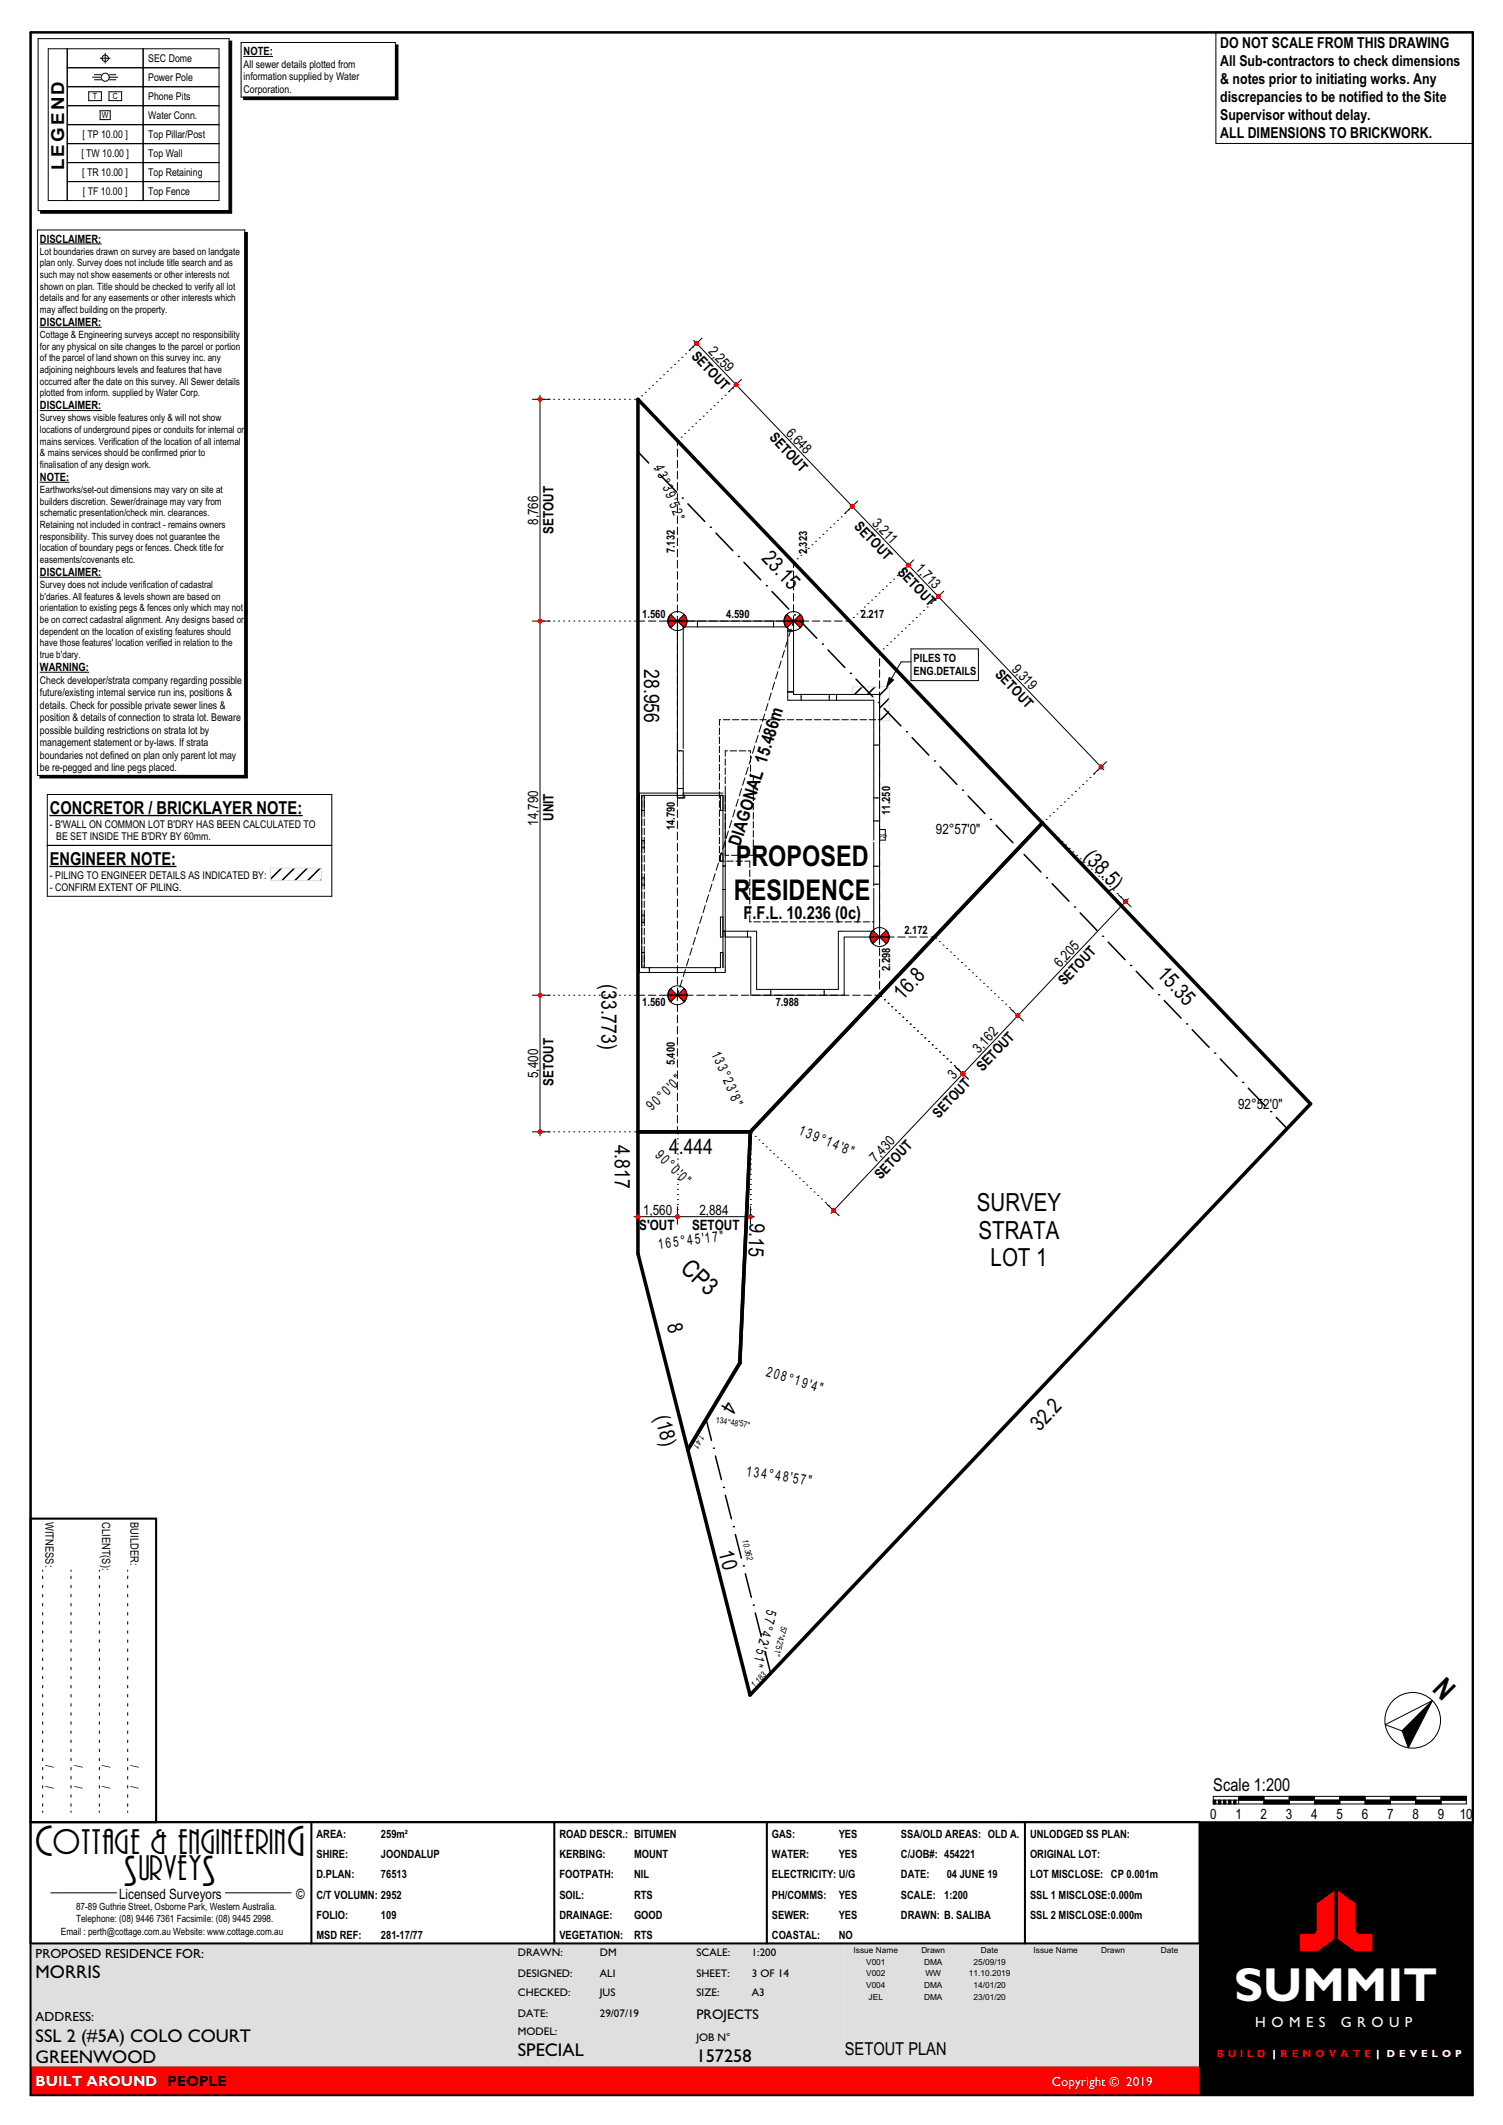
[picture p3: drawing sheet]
<svg xmlns="http://www.w3.org/2000/svg" width="297mm" height="420mm" viewBox="0 0 297 420" stroke-linecap="round" stroke-linejoin="round" font-family="sans-serif">
<path d="M167 384.1h70.1v18.6h-70.1z" fill-rule="evenodd" fill="#dfdfdf"/>
<!-- layer: O__TITLE -->
<path d="M6 408.4h231v5.7h-231z" fill-rule="evenodd" fill="#f00"/>
<path d="M6 384.1h160.9v18.6h70.1v5.7h-231z" fill-rule="evenodd" fill="#dfdfdf"/>
<path d="M237 360.1h54v54h-54z" fill-rule="evenodd" fill="#000"/>
<g fill="#f00">
<path d="M260.2 376.2l3.5-2.5v9.5l-3.4 2.5h-3.4v-3.5h2.6l.6-.3 .1-.4z" fill-rule="evenodd"/>
<path d="M264.4 373.7l3.5 2.5v5.3l.1 .4 .6 .3h2.6v3.5h-3.4l-3.4-2.5z" fill-rule="evenodd"/>
</g>
<g fill="none" stroke="#000" stroke-width=".2">
<path d="M240.3 6.4h50.7v22h-50.7zM6 300.1h24.8v60h-24.8zM8.4 310.3v.3M8.4 311.5v.5M8.4 313.3v.5M8.4 315.1v.5M8.4 316.9v.5M8.4 318.7v.5M14 310.3v.3M14 311.5v.5M14 313.3v.5M14 315.1v.5"/>
<path d="M14 316.9v.5M14 318.7v.5M19.6 310.3v.3M19.6 311.5v.5M19.6 313.3v.5M19.6 315.1v.5M19.6 316.9v.5M19.6 318.7v.5M25.2 310.3v.3M25.2 311.5v.5M25.2 313.3v.5M25.2 315.1v.5"/>
<path d="M25.2 316.9v.5M25.2 318.7v.5M8.4 320.5v.5M8.4 322.3v.5M8.4 324.1v.5M8.4 325.9v.5M8.4 327.7v.5M8.4 329.5v.5M8.4 331.3v.5M8.4 333.1v.5M8.4 334.9v.5M8.4 336.7v.5"/>
<path d="M8.4 338.5v.5M14 320.5v.5M14 322.3v.5M14 324.1v.5M14 325.9v.5M14 327.7v.5M14 329.5v.5M14 331.3v.5M14 333.1v.5M14 334.9v.5M14 336.7v.5M14 338.5v.5"/>
<path d="M19.6 320.5v.5M19.6 322.3v.5M19.6 324.1v.5M19.6 325.9v.5M19.6 327.7v.5M19.6 329.5v.5M19.6 331.3v.5M19.6 333.1v.5M19.6 334.9v.5M19.6 336.7v.5M19.6 338.5v.5M25.2 320.5v.5"/>
<path d="M25.2 322.3v.5M25.2 324.1v.5M25.2 325.9v.5M25.2 327.7v.5M25.2 329.5v.5M25.2 331.3v.5M25.2 333.1v.5M25.2 334.9v.5M25.2 336.7v.5M25.2 338.5v.5M8.4 340.3v.5M8.4 342.1v.5"/>
<path d="M8.4 343.9v.5M8.4 345.7v.5M8.4 347.5v.5M8.4 349.3v.5M8.4 351.1v.5M8.4 352.9v.5M8.4 354.7v.5M8.4 356.5v.5M8.4 358v.2M14 340.3v.5M14 342.1v.5M14 343.9v.5"/>
<path d="M14 345.7v.5M14 347.5v.5M14 349.3v.5M14 351.1v.5M14 352.9v.5M14 354.7v.5M14 356.5v.5M14 358v.2M19.6 340.3v.5M19.6 342.1v.5M19.6 343.9v.5M19.6 345.7v.5"/>
<path d="M19.6 347.5v.5M19.6 349.3v.5M19.6 351.1v.5M19.6 352.9v.5M19.6 354.7v.5M19.6 356.5v.5M19.6 358v.2M25.2 340.3v.5M25.2 342.1v.5M25.2 343.9v.5M25.2 345.7v.5M25.2 347.5v.5"/>
<path d="M25.2 349.3v.5M25.2 351.1v.5M25.2 352.9v.5M25.2 354.7v.5M25.2 356.5v.5M25.2 358v.2M10 374.1h13M44.5 374.1h13"/>
</g>
<path d="M6 6.4h285v407.7h-285zM6 360.1h231v24h-231M61.5 360.1v24M109.5 360.1v24M151.5 360.1v24M202.5 360.1v24" fill="none" stroke="#000" stroke-width=".4"/>
<!-- layer: 3 WALL 01_external -->
<g fill="none" stroke="#000" stroke-width=".2">
<path d="M137.8 122.8v1.1M152.9 122.8v1.1M155.7 124.7h1.1M155.7 136.8h1.1M158.3 137.3v1.1M163.9 137.3v1.1M165.3 137.3v1.1M127.3 157.2v4.2M133.9 156.8h-7.5v35.4h16.9v-31.3M133.9 155.9h1.1M133.9 148.4h1.1v9.3M135 148v-24.1h20.7v14.5h17v27.7"/>
<path d="M135 156.8h7.9M135.3 157.2v.5h-1.4v-34.9h22.9v14.5h17v47.9h-7v11.5h-18.4v-11.5h-5.1M142.4 157.2v3h.5M143.3 156.8v3.7M172.7 157.7h1.1M172.7 147.3h1.1M126.8 160.2h.5M126.8 173.5h.5M126.8 175h.5M126.8 166.1h.5M126.8 167.6h.5M127.3 161.9v1.3"/>
<path d="M127.3 163.7v1.3M127.3 165.5v3.1M127.3 169.1v1.3M127.3 170.9v1.3M127.3 172.7v3.1M127.3 176.3v1.3M127.3 178.1v1.3M127.3 179.9v3.1M142.9 168.8h-.5v1.4h.5M142.9 171.2h.4M142.9 175.8h.4M172.7 175.6v8.5h-7v11.5h-16.2v-11.5h-6.6"/>
<path d="M172.7 171.2h1.1M172.7 174.8h1.1M172.7 162.3h1.1M172.7 166.5v8.6M173.8 164h1.1v2.1h-1.1M126.8 188.3h.5M126.8 180.9h.5M126.8 182.3h.5M127.3 183.5v1.3M127.3 185.3v1.3M127.3 187.1v4.2M128.3 191.3h.1"/>
<path d="M128.3 191.3v.9M141.4 191.3h.1M141.4 191.3v.9M142.9 188.3h-.5v3h-15.6v-34.1h16.1v34.1M142.9 181.3h-.5v3.9h.5M147.7 184.1v1.1M152.3 195.6v1.1M162.9 195.6v1.1"/>
</g>
<!-- layer: 1 SITE 04_setout -->
<path d="M170.4 135.8l-1.5 1.5M172.9 135.8l-1.5 1.5M175.5 135.8l-1.7 1.6M175.7 138l-1.9 1.9M175.7 140.6l-1.9 1.9M55.6 171.6l-2.2 2.2M58.2 171.6l-2.5 2.5M60.7 171.6l-2.5 2.5M63.3 171.6l-2.5 2.5M63.5 173.9l-.2 .2" fill="none" stroke="#000" stroke-width=".3"/>
<path d="M168.4 135.8h7.3v6.7h-1.9v-5.2h-5.4zM53.4 171.6h10.1v2.5h-10.1z" fill="none" stroke="#dfdfdf" stroke-width=".2"/>
<!-- layer: O__SITE_TITLE -->
<g fill="#000">
<path d="M48.1 19.2h30v-10.3h.5v10.8h-30.5z" fill-rule="evenodd"/>
<path d="M8 41.6h37.3v-33.5h.5v34h-37.8z" fill-rule="evenodd"/>
<path d="M48.4 46h.5v107.8h-41v-.5h40.5z" fill-rule="evenodd"/>
<path d="M239.8 355.8h.5v.7h-.5z" fill-rule="evenodd"/>
<path d="M240.8 355.8h.5v.7h-.5z" fill-rule="evenodd"/>
<path d="M241.8 355.8h.5v.7h-.5z" fill-rule="evenodd"/>
<path d="M242.8 355.8h.5v.7h-.5z" fill-rule="evenodd"/>
<path d="M243.8 355.8h.5v.7h-.5z" fill-rule="evenodd"/>
<path d="M244.8 355h5v.8h-5z" fill-rule="evenodd"/>
<path d="M249.8 355.8h5v.7h-5z" fill-rule="evenodd"/>
<path d="M254.8 355h5v.8h-5z" fill-rule="evenodd"/>
<path d="M259.8 355.8h5v.7h-5z" fill-rule="evenodd"/>
<path d="M264.8 355h5v.8h-5z" fill-rule="evenodd"/>
<path d="M269.8 355.8h5v.7h-5z" fill-rule="evenodd"/>
<path d="M274.8 355h5v.8h-5z" fill-rule="evenodd"/>
<path d="M279.8 355.8h5v.7h-5z" fill-rule="evenodd"/>
<path d="M284.8 355h5v.8h-5z" fill-rule="evenodd"/>
</g>
<g fill="none" stroke="#000" stroke-width=".2">
<path d="M7.5 7.6h37.8v34h-37.8zM45.3 8.1h.5v34h-37.8v-.5M47.6 8.4h30.5v10.8h-30.5zM48.1 11.2h5.8M78.1 8.9h.5v10.8h-30.5v-.5M7.4 45.5h41v107.8h-41zM7.9 48.2h12.1M48.4 46h.5v107.8h-41v-.5M7.9 64.7h12.1M7.9 81.2h12.1M7.9 95.3h5.8M7.9 114.1h12.1"/>
<path d="M7.9 132.9h9.7M239.8 355h50v1.5h-50zM239.8 355.8h50M240.3 355.8v.7M240.8 355.8v.7M241.3 355.8v.7M241.8 355.8v.7M242.3 355.8v.7M242.8 355.8v.7M243.3 355.8v.7M243.8 355.8v.7M244.3 355.8v.7"/>
<path d="M244.8 355v1.5M249.8 355v1.5M254.8 355v1.5M259.8 355v1.5M264.8 355v1.5M269.8 355v1.5M274.8 355v1.5M279.8 355v1.5M284.8 355v1.5"/>
</g>
<!-- layer: 1 SITE 04_setout -->
<path d="M132.5 195.4l1.4 1.3h-1.9l.1-.7z" fill-rule="evenodd" fill="#f00"/>
<path d="M132.5 195.4l1.4 1.3h-1.9l.1-.7z" fill="none" stroke="#000" stroke-width=".2"/>
<path d="M132 196.7h1.9l-1.4 1.3-.4-.6z" fill-rule="evenodd" fill="#f00"/>
<path d="M132 196.7h1.9l-1.4 1.3-.4-.6z" fill="none" stroke="#000" stroke-width=".2"/>
<path d="M135.2 195.4l.4 .6 .1 .7h-1.8z" fill-rule="evenodd" fill="#f00"/>
<path d="M135.2 195.4l.4 .6 .1 .7h-1.8z" fill="none" stroke="#000" stroke-width=".2"/>
<path d="M133.9 196.7h1.8v.4l-.5 .9z" fill-rule="evenodd" fill="#f00"/>
<path d="M133.9 196.7h1.8v.4l-.5 .9z" fill="none" stroke="#000" stroke-width=".2"/>
<path d="M172.5 183.9l1.3 1.3h-1.9l.2-.7z" fill-rule="evenodd" fill="#f00"/>
<path d="M172.5 183.9l1.3 1.3h-1.9l.2-.7z" fill="none" stroke="#000" stroke-width=".2"/>
<path d="M171.9 185.2h1.9l-1.3 1.3-.4-.6z" fill-rule="evenodd" fill="#f00"/>
<path d="M171.9 185.2h1.9l-1.3 1.3-.4-.6z" fill="none" stroke="#000" stroke-width=".2"/>
<path d="M175.1 183.9l.5 .6 .1 .7h-1.9z" fill-rule="evenodd" fill="#f00"/>
<path d="M175.1 183.9l.5 .6 .1 .7h-1.9z" fill="none" stroke="#000" stroke-width=".2"/>
<path d="M173.8 185.2h1.9l-.1 .4-.5 .9z" fill-rule="evenodd" fill="#f00"/>
<path d="M173.8 185.2h1.9l-.1 .4-.5 .9z" fill="none" stroke="#000" stroke-width=".2"/>
<path d="M132.5 121.4l1.4 1.4h-1.9l.1-.7z" fill-rule="evenodd" fill="#f00"/>
<path d="M132.5 121.4l1.4 1.4h-1.9l.1-.7z" fill="none" stroke="#000" stroke-width=".2"/>
<path d="M132 122.8h1.9l-1.4 1.3-.4-.7z" fill-rule="evenodd" fill="#f00"/>
<path d="M132 122.8h1.9l-1.4 1.3-.4-.7z" fill="none" stroke="#000" stroke-width=".2"/>
<path d="M133.9 122.8l1.3-1.4 .5 .9v.5z" fill-rule="evenodd" fill="#f00"/>
<path d="M133.9 122.8l1.3-1.4 .5 .9v.5z" fill="none" stroke="#000" stroke-width=".2"/>
<path d="M133.9 122.8h1.8v.4l-.5 .9z" fill-rule="evenodd" fill="#f00"/>
<path d="M133.9 122.8h1.8v.4l-.5 .9z" fill="none" stroke="#000" stroke-width=".2"/>
<path d="M155.5 121.4l1.3 1.4h-1.9l.2-.7z" fill-rule="evenodd" fill="#f00"/>
<path d="M155.5 121.4l1.3 1.4h-1.9l.2-.7z" fill="none" stroke="#000" stroke-width=".2"/>
<path d="M154.9 122.8h1.9l-1.3 1.3-.4-.7z" fill-rule="evenodd" fill="#f00"/>
<path d="M154.9 122.8h1.9l-1.3 1.3-.4-.7z" fill="none" stroke="#000" stroke-width=".2"/>
<path d="M156.8 122.8l1.3-1.4 .5 .9 .1 .5z" fill-rule="evenodd" fill="#f00"/>
<path d="M156.8 122.8l1.3-1.4 .5 .9 .1 .5z" fill="none" stroke="#000" stroke-width=".2"/>
<path d="M156.8 122.8h1.9l-.1 .4-.5 .9z" fill-rule="evenodd" fill="#f00"/>
<g fill="none" stroke="#000" stroke-width=".2">
<path d="M106.7 78.9h.1M107.4 78.9h.1M108.4 78.9h.1M109.4 78.9h.1M110.4 78.9h.1M111.4 78.9h.1M112.4 78.9h.1M113.4 78.9h.1M114.4 78.9h.1M115.4 78.9h.1M116.4 78.9h.1M117.4 78.9h.1"/>
<path d="M118.4 78.9h.1M119.4 78.9h.1M120.4 78.9h.1M121.4 78.9h.1M122.4 78.9h.1M123.4 78.9h.1M124.4 78.9h.1M125.4 78.9h.1M126.1 78.9h.1M126.8 78.2h.1M127.5 77.5h.1M128.2 76.8h.1"/>
<path d="M129 76.2h.1M129.7 75.5h.1M130.4 74.8h.1M131.1 74.1h.1M131.8 73.4h.1M132.6 72.7h.1M133.3 72h.1M134 71.3h.1M134.7 70.6h.1M135.5 69.9h.1M136.2 69.2h.1M136.9 68.6h.1"/>
<path d="M137.1 67.3l.3 .3M137.6 67.9h.1M137.9 68.2l7.3 7.5M141.8 79.5h.1M142.6 78.8h.1M143.3 78.1h.1M144 77.4h.1M144.7 76.7h.1M145.5 76h-.1M133.9 87.1h.1M133.9 87.1v1M133.9 88.8v1.5"/>
<path d="M133.9 91v1.5M133.9 93.2v1.5M133.9 95.4v1.5M133.9 97.6v1.5M133.9 99.8v1.5M134.6 86.4h.1M135.3 85.7h.1M136 85h.1M136.8 84.3h.1M137.5 83.6h.1M138.2 82.9h.1M138.9 82.3h.1"/>
<path d="M139.7 81.6h.1M140.4 80.9h.1M141.1 80.2h.1M133.9 102v1.5M133.9 104.2v1.5M133.9 106.4v1.5M133.9 108.6v1.5M133.9 110.8v1.5M133.9 113v1.5M133.9 115.2v1.5M133.9 117.4v1.5M133.9 119.6v1.5"/>
<path d="M156.8 111.1h.1M156.8 111.1v1.1M156.8 112.9v1.5M156.8 115.1v1.5M156.8 117.3v1.5M156.8 119.5v1.5M157.5 110.4h.1M158.3 109.8h.1M159 109.1h.1M159.7 108.4h.1M160.4 107.7h.1M161.2 107h.1"/>
<path d="M161.9 106.3h.1M162.6 105.6h.1M163.3 104.9h.1M164.1 104.2h.1M164.8 103.5h.1M165.5 102.8h.1M166.2 102.2h.1M166.9 101.5h.1M167.7 100.8h.1M168.4 100.1h.1M170.8 120h.1M171.5 119.3h.1"/>
<path d="M172.2 118.6h.1M173 117.9h.1M173.7 117.2h.1M174.4 116.5h.1M175.1 115.8h.1M175.9 115.1h.1M176.6 114.5h.1M177.3 113.8h.1M178 113.1h.1M178.8 112.4h.1M179.5 111.7h.1M183.2 120h.1"/>
<path d="M183.9 119.3h.1M184.7 118.6h.1M185.4 117.9h.1M106.7 122.8h.1M107.4 122.8h.1M108.4 122.8h.1M109.4 122.8h.1M110.4 122.8h.1M111.4 122.8h.1M112.4 122.8h.1M113.4 122.8h.1M114.4 122.8h.1"/>
<path d="M115.4 122.8h.1M116.4 122.8h.1M117.4 122.8h.1M118.4 122.8h.1M119.4 122.8h.1M120.4 122.8h.1M121.4 122.8h.1M122.4 122.8h.1M123.4 122.8h.1M124.4 122.8h.1M125.4 122.8h.1M126.1 122.8h.1"/>
<path d="M126.1 122.8h1.3M128.1 122.8h1.5M130.3 122.8h1.5M132.5 122.8h2.6M133.9 121.8v2.4M133.9 124.9v1.5M133.9 127.1v1.5M133.9 129.3v1.5M133.9 131.5v1.5M133.9 133.7v1.5M133.9 135.9v1.5M133.9 138.1v1.5"/>
<path d="M135.8 122.8h1.5M138 122.8h1.5M140.2 122.8h1.5M142.4 122.8h1.5M144.6 122.8h1.5M146.8 122.8h1.5M149 122.8h1.5M151.2 122.8h1.5M151.8 139.1l-.5 1.4M152.4 137l-.4 1.4M153.1 134.8l-.5 1.5M153.4 122.8h1.5"/>
<path d="M153.7 132.7l-.4 1.5M154.4 130.6l-.5 1.5M155 128.5l-.4 1.5M155.6 122.8h4.2M155.7 126.4l-.5 1.5M156.3 124.3l-.4 1.5M156.8 122.8l1.3 1.3 .5-.7 .1-.6M156.8 121.7v1.1M156.8 122.8l-.3 .9M160.5 122.8h1.5M162.7 122.8h1.5M164.9 122.8h1.5"/>
<path d="M167.1 122.8h.8M167.9 122.8h.1M168.6 122.1h.1M169.3 121.4h.1M170.1 120.7h.1M173.8 129h.1M173.8 129v.5M173.8 130.2v1.5M173.8 132.4v1.5M173.8 134.6v1.5M173.8 136.8v1.5M173.8 139v1.5"/>
<path d="M173.8 128.9h.1M174.5 128.3h.1M175.3 127.6h.1M175.7 133.9l.9 .5-1.4 1.4zM176 126.9h.1M176.7 126.2h.1M177.4 125.5h.1M178.2 124.8h.1M178.9 124.1h.1M179.6 123.4h.1M180 130.8h-1.9l-1.9 3.3M180.3 122.7h.1"/>
<path d="M181.1 122h.1M181.8 121.3h.1M182.5 120.7h.1M133.9 140.3v1.5M133.9 142.5v1.5M133.9 144.7v1.5M133.9 146.9v1.5M133.9 149.1v1.5M133.9 151.3v1.5M133.9 153.5v1.5M133.9 155.7v1.5M133.9 157.9v1.5"/>
<path d="M145.9 158l-.5 1.4M146.5 155.9l-.4 1.4M147.2 153.8l-.5 1.4M147.8 151.7l-.4 1.4M148.5 149.6l-.5 1.4M149.1 147.5l-.4 1.4M149.8 145.4l-.4 1.4M150.4 143.3l-.4 1.4M151.1 141.2l-.4 1.4M173.8 141.2v1.5M173.8 143.4v1.5M173.8 145.6v1.5"/>
<path d="M173.8 147.8v1.5M173.8 150v1.5M173.8 152.2v1.5M173.8 154.4v1.5M173.8 156.6v1.5M173.8 158.8v1.5M208.9 159.9h.1M209.6 159.2h.1M210.3 158.5h.1M211 157.8h.1M211.8 157.1h.1M212.5 156.4h.1"/>
<path d="M213.2 155.7h.1M213.9 155h.1M214.7 154.4h.1M215.4 153.7h.1M216.1 153h.1M216.8 152.3h.1M217.6 151.6h.1M133.9 160.1v1.5M133.9 162.3v1.5M133.9 164.5v1.5M133.9 166.7v1.5M133.9 168.9v1.5"/>
<path d="M133.9 171.1v1.5M133.9 173.3v1.5M133.9 175.5v1.5M133.9 177.7v1.5M133.9 179.9v1.5M139.4 179l-.5 1.4M140 176.9l-.4 1.4M140.7 174.8l-.5 1.4M141.3 172.7l-.4 1.4M142 170.6l-.5 1.4M142.6 168.5l-.4 1.4M143.3 166.4l-.5 1.4"/>
<path d="M143.9 164.3l-.4 1.4M144.6 162.2l-.5 1.4M145.2 160.1l-.4 1.4M173.8 161v1.5M173.8 163.2v1.5M173.8 165.4v1.5M173.8 167.6v1.5M173.8 169.8v1.5M173.8 172v1.5M173.8 174.2v1.5M173.8 176.4v1.5M173.8 178.6v1.5"/>
<path d="M206 162.6h.1M206.2 162.9h.1M206.7 161.9h.1M206.9 163.6h.1M207.4 161.3h.1M207.7 164.2h.1M208.2 160.6h.1M208.4 164.9h.1M209.1 165.6h.1M209.8 166.3h.1M210.6 167h.1M211.3 167.7h.1"/>
<path d="M212 168.4h.1M212.7 169.1h.1M213.5 169.7h.1M214.2 170.4h.1M214.9 171.1h.1M215.7 171.8h.1M216.4 172.5h.1M217.1 173.2h.1M217.8 173.9h.1M218.6 174.5h.1M219.3 175.2h.1M220 175.9h.1"/>
<path d="M220.7 176.6h.1M221.5 177.3h.1M222.2 178h.1M222.4 178.2h.1M106.7 196.7h.1M107.4 196.7h.1M108.4 196.7h.1M109.4 196.7h.1M110.4 196.7h.1M111.4 196.7h.1M112.4 196.7h.1M113.4 196.7h.1"/>
<path d="M114.4 196.7h.1M115.4 196.7h.1M116.4 196.7h.1M117.4 196.7h.1M118.4 196.7h.1M119.4 196.7h.1M120.4 196.7h.1M121.4 196.7h.1M122.4 196.7h.1M123.4 196.7h.1M124.4 196.7h.1M125.4 196.7h.1"/>
<path d="M126.1 196.7h.1M126.1 196.7h1.3M128.1 196.7h1.5M130.3 196.7h1.5M132.5 196.7h2.3M133.9 182.1v1.5M133.9 184.3v1.5M133.9 186.5v1.5M133.9 188.7v1.5M133.9 190.9v1.5M133.9 193.1v1.5M133.9 195.3v2.5"/>
<path d="M133.9 198.5v1.5M134.1 195.8l-.2 .9M134.8 193.7l-.4 1.4M135.5 191.6l-.5 1.4M135.5 196.7h1.5M136.1 189.5l-.4 1.4M136.8 187.4l-.5 1.4M137.4 185.3l-.4 1.4M137.7 196.7h1.5M138.1 183.2l-.5 1.4M138.7 181.1l-.4 1.4M139.9 196.7h1.5"/>
<path d="M142.1 196.7h1.5M144.3 196.7h1.5M146.5 196.7h1.5M148.7 196.7h1.5M150.9 196.7h1.5M153.1 196.7h1.5M155.3 196.7h1.5M157.5 196.7h1.5M159.7 196.7h1.5M161.9 196.7h1.5M164.1 196.7h1.5M166.3 196.7h1.5"/>
<path d="M168.5 196.7h1.5M170.7 196.7h1.5M172.9 196.7h.9M173.8 196.7h.1M173.8 180.8v1.5M173.8 183v1.5M173.8 185.2v1.5M173.8 187.4v1.5M173.8 189.6v1.5M173.8 191.8v1.5M173.8 194v1.5M173.8 196.2v.5"/>
<path d="M173.8 185.2h.7M174 196.9h.1M174.8 197.6h.1M175.2 185.2h1.5M175.5 198.3h.1M176.2 199h.1M176.9 199.7h.1M177.4 185.2h1.5M179.6 185.2h1.5M181.8 185.2h1.5M184 185.2h.7M184.7 185.2h.1"/>
<path d="M184.9 185.4h.1M185.6 186.1h.1M186.4 186.8h.1M187.1 187.5h.1M187.8 188.2h.1M188.5 188.9h.1M189.3 189.5h.1M190 190.2h.1M190.7 190.9h.1M191.4 191.6h.1M192.2 192.3h.1M192.9 193h.1"/>
<path d="M193.6 193.7h.1M194.3 194.3h.1M195.1 195h.1M195.8 195.7h.1M196.5 196.4h.1M197.3 197.1h.1M198 197.8h.1M198.7 198.5h.1M199.4 199.2h.1M200.2 199.8h.1M133.9 200.7v1.5M133.9 202.9v1.5"/>
<path d="M133.9 205.1v1.5M133.9 207.3v1.5M133.9 209.5v1.5M133.9 211.7v1.5M133.9 213.9v1.5M133.9 216.1v1.5M133.9 218.3v1.5M177.7 200.4h.1M177.7 200.3h.1M178.4 201h.1M179.1 201.7h.1M179.8 202.4h.1"/>
<path d="M179.9 202.4h.1M180.6 203.1h.1M181.3 203.8h.1M182 204.5h.1M182.8 205.2h.1M182.8 205.1h.1M183.5 205.8h.1M184.2 206.5h.1M184.9 207.2h.1M185.7 207.9h.1M186.4 208.6h.1M187.1 209.3h.1"/>
<path d="M187.8 210h.1M187.9 210h.1M188.6 210.6h.1M189.3 211.3h.1M190 212h.1M190.2 212.3h.1M190.3 212.2h.1M200.9 200.5h.1M201.1 200.7h.1M106.7 223.7h.1M107.4 223.7h.1M108.4 223.7h.1"/>
<path d="M109.4 223.7h.1M110.4 223.7h.1M111.4 223.7h.1M112.4 223.7h.1M113.4 223.7h.1M114.4 223.7h.1M115.4 223.7h.1M116.4 223.7h.1M117.4 223.7h.1M118.4 223.7h.1M119.4 223.7h.1M120.4 223.7h.1"/>
<path d="M121.4 223.7h.1M122.4 223.7h.1M123.4 223.7h.1M124.4 223.7h.1M125.4 223.7h.1M126.1 223.7h.1M133.9 231.1h.1M133.9 230.1h.1M133.9 229.1h.1M133.9 228.1h.1M133.9 227.1h.1M133.9 226.1h.1"/>
<path d="M133.9 225.1h.1M133.9 224.1h.1M133.9 223.7h.1M133.9 220.5v1.5M133.9 222.7v1M133.9 239.1h.1M133.9 238.1h.1M133.9 237.1h.1M133.9 236.1h.1M133.9 235.1h.1M133.9 234.1h.1M133.9 233.1h.1"/>
<path d="M133.9 232.1h.1M148.3 223.7h.1M148.3 228.1h.1M148.3 227.1h.1M148.3 226.1h.1M148.3 225.1h.1M148.3 224.1h.1M148.3 235.1h.1M148.3 234.1h.1M148.3 233.1h.1M148.3 232.1h.1M148.3 231.1h.1"/>
<path d="M148.3 230.1h.1M148.3 229.1h.1M148.3 239.1h.1M148.3 238.1h.1M148.3 237.1h.1M148.3 236.1h.1M148.5 223.9h.1M149.2 224.6h.1M150 225.3h.1M150.7 226h.1M151.4 226.7h.1M152.1 227.4h.1"/>
<path d="M152.9 228h.1M153.6 228.7h.1M154.3 229.4h.1M155.1 230.1h.1M155.8 230.8h.1M156.5 231.5h.1M157.2 232.2h.1M158 232.8h.1M158.7 233.5h.1M159.4 234.2h.1M160.1 234.9h.1M160.9 235.6h.1"/>
<path d="M161.6 236.3h.1M162.3 237h.1M163 237.7h.1M163.8 238.3h.1M164.5 239h.1M164.7 239.3h.1M133.9 240.5h.1M133.9 240.1h.1M148.3 240.5h.1M148.3 240.1h.1"/>
<circle cx="133.9" cy="122.8" r="1.88"/>
<circle cx="156.8" cy="122.8" r="1.88"/>
<circle cx="133.9" cy="196.7" r="1.88"/>
<circle cx="173.8" cy="185.2" r="1.88"/>
</g>
<!-- layer: 3 WALL 01_external -->
<g fill="none" stroke="#000" stroke-width=".2">
<path d="M142.2 143.9v1.3M142.2 145.7v1.3M142.2 147.5v1.3M142.2 149.3v1.3M142.2 151.1v1.3M142.2 152.9v1.3M142.2 154.7v1.3M142.2 156.5v1.3M142.2 158.3v1.3M142.4 142.3h-.2v1.1M142.9 142.3h1.3M143.3 150v1.3"/>
<path d="M143.3 151.8v1.3M143.3 153.6v1.3M143.3 155.4v1.3M143.3 157.2v1.3M143.3 159v1.3M143.8 148.4h-.5v1.1M144.3 148.4h1.3M144.7 142.3h1.3M146.1 148.4h1.3M146.5 142.3h1.3M147.9 148.4h.4v.5M148.3 153v.4h.6v1.3"/>
<path d="M148.3 149.4v1.3M148.3 151.2v1.3M148.3 142.3h1.3M148.9 155.2v1.3M148.9 157v1.3M148.9 158.8v1.3M150.1 142.3h1.3M151.9 142.3h1.3M153.7 142.3h1.3M155.5 142.3h1.3M157.3 142.3h1.3M159.1 142.3h1.3"/>
<path d="M160.9 142.3h1.3M162.7 142.3h1.3M164.5 142.3h1.3M166.3 142.3h1.3M168.1 142.3h1.3M169.9 142.3h1.3M171.7 142.3h1.3M173.5 142.3h.3M142.2 169.1v1.1h.9M142.2 160.1v1.3M142.2 161.9v1.3M142.2 163.7v1.3"/>
<path d="M142.2 165.5v1.3M142.2 167.3v1.3M143.3 168v1.1h.7M143.3 160.8v1.3M143.3 162.6v1.3M143.3 164.4v1.3M143.3 166.2v1.3M143.6 170.2h1.3M144.5 169.1h1.3M145.4 170.2h1.3M146.3 169.1h1.3M147.2 170.2h1v1.3"/>
<path d="M148.2 172v1.3M148.2 173.8v1.3M148.2 175.6v1.3M148.2 177.4v1.3M148.2 179.2v1.3M148.9 160.6v1.3M148.9 162.4v1.3M148.9 164.2v1.3M148.9 166v1.3M148.9 167.8v1.3h-.8M148.2 181v1.2h.3M149 182.2h1.3"/>
<path d="M150.8 182.2h1.3M152.6 182.2h1.3M154.4 182.2h1.3M156.2 182.2h1.3M158 182.2h1.3M159.8 182.2h1.3M161.6 182.2h1.3M163.4 182.2h1.3M165.2 182.2h1.3M167 182.2h1.3M168.8 182.2h1.3M170.6 182.2h1.3"/>
<path d="M172.4 182.2h.3"/>
</g>
<path d="M206 162.7l-57.7 61M206 162.7l-79.9-83.8v168.9l9.8 38.8M206 162.7l53 55.5-110.8 116.8-12.3-48.4M126.1 223.7h22.2M148.3 223.7l-2.1 45.7-10.3 17.2" fill="none" stroke="#000" stroke-width=".7"/>
<g fill="none" stroke="#000" stroke-width=".3">
<path d="M126.1 89.3l2.1 2.2M130.4 93.8l3.3 3.5M135.9 99.6l3.4 3.5M141.5 105.4l3.3 3.4M147 111.1l3.3 3.5M152.5 116.9l3.4 3.5M158.1 122.7l3.3 3.5M163.6 128.5l3.3 3.4M169.2 134.2l3.3 3.5M174.7 140l3.3 3.5M180.2 145.8l3.4 3.5M185.8 151.6l3.3 3.4"/>
<path d="M191.3 157.3l3.3 3.5M196.8 163.1l3.4 3.5M202.4 168.9l3.3 3.4M207.9 174.7l3.3 3.4M213.5 180.4l3.3 3.5M219 186.2l3.3 3.5M224.5 192l3.3 3.4M230.1 197.8l3.3 3.4M235.6 203.5l3.3 3.5M241.1 209.3l3.4 3.5M246.7 215.1l3.3 3.4M252.2 220.9l2.1 2.2"/>
<path d="M139.5 280.5l1.1 4.2M141.4 287.8l1.2 4.6M143.3 295.5l1.2 4.7M145.3 303.3l1.2 4.6M147.3 311l1.2 4.7M149.3 318.8l1.1 4.7M151.2 326.6l1.1 4.1"/>
</g>
<g fill="#000">
<circle cx="129.3" cy="92.7" r=".15"/>
<circle cx="134.8" cy="98.4" r=".15"/>
<circle cx="140.4" cy="104.2" r=".15"/>
<circle cx="145.9" cy="110" r=".15"/>
<circle cx="151.4" cy="115.8" r=".15"/>
<circle cx="157" cy="121.5" r=".15"/>
<circle cx="162.5" cy="127.3" r=".15"/>
<circle cx="168" cy="133.1" r=".15"/>
<circle cx="173.6" cy="138.9" r=".15"/>
<circle cx="179.1" cy="144.6" r=".15"/>
<circle cx="184.7" cy="150.4" r=".15"/>
<circle cx="190.2" cy="156.2" r=".15"/>
<circle cx="195.7" cy="162" r=".15"/>
<circle cx="201.3" cy="167.7" r=".15"/>
<circle cx="206.8" cy="173.5" r=".15"/>
<circle cx="212.3" cy="179.3" r=".15"/>
<circle cx="217.9" cy="185.1" r=".15"/>
<circle cx="223.4" cy="190.8" r=".15"/>
<circle cx="229" cy="196.6" r=".15"/>
<circle cx="234.5" cy="202.4" r=".15"/>
<circle cx="240" cy="208.2" r=".15"/>
<circle cx="245.6" cy="213.9" r=".15"/>
<circle cx="251.1" cy="219.7" r=".15"/>
<circle cx="141" cy="286.2" r=".15"/>
<circle cx="143" cy="294" r=".15"/>
<circle cx="144.9" cy="301.7" r=".15"/>
<circle cx="146.9" cy="309.5" r=".15"/>
<circle cx="148.9" cy="317.3" r=".15"/>
<circle cx="150.8" cy="325" r=".15"/>
</g>
<!-- layer: 1 SITE 04_setout -->
<path d="M175.7 133.9l.9 .5-1.4 1.4z" fill="#000"/>
<!-- layer: O__SITE_TITLE -->
<g fill="none" stroke="#000" stroke-width=".2">
<path d="M9.5 9.6h33.8v30h-33.8zM13.3 13.4h30M13.3 9.6v30M13.3 17.1h30M17.5 18.1h2.5v1.8h-2.5zM18.3 15.3h1.5M18.7 14.8h1.2M18.7 15.8h1.2M19.8 11.5h2M20.8 10.5v2M21.5 18.1h2.5v1.8h-2.5zM21.6 14.8h1.3"/>
<path d="M21.6 15.8h1.3M21.8 15.3h1.5M28.3 9.6v30M13.3 20.9h30M13.3 24.6h30M13.3 28.4h30M13.3 32.1h30M13.3 35.9h30M19.8 21.9h2v1.7h-2z"/>
<circle cx="20.8" cy="11.5" r=".63"/>
<circle cx="20.8" cy="15.3" r=".8"/>
</g>
<path d="M6.1 6.4h284.9v353.8h-284.9zM6.1 300.2h24.8v60" fill="none" stroke="#000" stroke-width=".4"/>
<!-- layer: 1 SITE 04_setout -->
<circle cx="137.6" cy="67.9" r=".4" fill="none" stroke="#f00" stroke-width=".2"/>
<circle cx="137.6" cy="67.9" r=".4" fill="#f00"/>
<path d="M137.4 68.1l-1.2 1.1M138.7 66.8l-.8 .8M145.2 76.3l-1.2 1.1M145.7 76.3l22.4 23.5M146.5 75l-.8 .8" fill="none" stroke="#000" stroke-width=".2"/>
<circle cx="145.4" cy="76" r=".4" fill="none" stroke="#f00" stroke-width=".2"/>
<circle cx="145.4" cy="76" r=".4" fill="#f00"/>
<path d="M169.5 99l-.8 .8M168.1 100.4l-1.1 1.1M168.7 100.4l10.5 11" fill="none" stroke="#000" stroke-width=".2"/>
<circle cx="168.4" cy="100.1" r=".4" fill="none" stroke="#f00" stroke-width=".2"/>
<circle cx="168.4" cy="100.1" r=".4" fill="#f00"/>
<path d="M179.2 112l-1.2 1.1M179.8 112l5.3 5.6M180.6 110.7l-.8 .7" fill="none" stroke="#000" stroke-width=".2"/>
<circle cx="179.5" cy="111.7" r=".4" fill="none" stroke="#f00" stroke-width=".2"/>
<circle cx="179.5" cy="111.7" r=".4" fill="#f00"/>
<path d="M185.1 118.2l-1.1 1.1M185.7 118.2l31.6 33.1M186.5 116.9l-.8 .7" fill="none" stroke="#000" stroke-width=".2"/>
<circle cx="185.4" cy="117.9" r=".4" fill="none" stroke="#f00" stroke-width=".2"/>
<circle cx="185.4" cy="117.9" r=".4" fill="#f00"/>
<circle cx="217.6" cy="151.6" r=".4" fill="none" stroke="#f00" stroke-width=".2"/>
<circle cx="217.6" cy="151.6" r=".4" fill="#f00"/>
<path d="M217.3 151.9l-1.2 1.1M217.8 151.9l.3 .3M218.7 150.6l-.8 .7M222.2 178.5l-20.8 22M223 177.6l-.3 .3" fill="none" stroke="#000" stroke-width=".2"/>
<circle cx="222.4" cy="178.2" r=".4" fill="none" stroke="#f00" stroke-width=".2"/>
<circle cx="222.4" cy="178.2" r=".4" fill="#f00"/>
<path d="M221 176.8l1.1 1.1M222.7 178.5l.8 .7M199.7 199.4l1.1 1.1M200.8 201l-10.3 10.9M201.4 201l.8 .8" fill="none" stroke="#000" stroke-width=".2"/>
<circle cx="201.1" cy="200.7" r=".4" fill="none" stroke="#f00" stroke-width=".2"/>
<circle cx="201.1" cy="200.7" r=".4" fill="#f00"/>
<path d="M188.8 210.9l1.2 1.1M190.3 212.2h.1M190.6 212.5l.8 .8" fill="none" stroke="#000" stroke-width=".2"/>
<circle cx="190.3" cy="212.2" r=".4" fill="none" stroke="#f00" stroke-width=".2"/>
<circle cx="190.3" cy="212.2" r=".4" fill="#f00"/>
<path d="M188.8 210.9l1.2 1.1M190 212.5l-25 26.5M190.5 212.5l.8 .8" fill="none" stroke="#000" stroke-width=".2"/>
<circle cx="190.3" cy="212.2" r=".4" fill="none" stroke="#f00" stroke-width=".2"/>
<circle cx="190.3" cy="212.2" r=".4" fill="#f00"/>
<circle cx="164.7" cy="239.3" r=".4" fill="none" stroke="#f00" stroke-width=".2"/>
<circle cx="164.7" cy="239.3" r=".4" fill="#f00"/>
<path d="M163.3 237.9l1.1 1.1M164.5 239.5l-.3 .3M165 239.5l.8 .8M125.3 240.5h.4M126.5 240.5h7" fill="none" stroke="#000" stroke-width=".2"/>
<circle cx="126.1" cy="240.5" r=".4" fill="none" stroke="#f00" stroke-width=".2"/>
<circle cx="126.1" cy="240.5" r=".4" fill="#f00"/>
<path d="M126.1 238.5v1.6M133.9 238.5v1.6M126.1 240.9v1.1M133.9 240.9v1.1M147.9 240.5h-13.6" fill="none" stroke="#000" stroke-width=".2"/>
<circle cx="133.9" cy="240.5" r=".4" fill="none" stroke="#f00" stroke-width=".2"/>
<circle cx="133.9" cy="240.5" r=".4" fill="#f00"/>
<circle cx="148.3" cy="240.5" r=".4" fill="none" stroke="#f00" stroke-width=".2"/>
<circle cx="148.3" cy="240.5" r=".4" fill="#f00"/>
<path d="M106.7 197.1v26.2M106.7 224.1v.4M148.3 238.5v1.6M148.3 240.9v1.1M148.7 240.5h.4" fill="none" stroke="#000" stroke-width=".2"/>
<circle cx="106.7" cy="223.7" r=".4" fill="none" stroke="#f00" stroke-width=".2"/>
<circle cx="106.7" cy="223.7" r=".4" fill="#f00"/>
<path d="M106.7 123.2v73.1M105.2 196.7h1.1M107.1 196.7h1.6M105.2 223.7h1.1M107.1 223.7h1.6" fill="none" stroke="#000" stroke-width=".2"/>
<circle cx="106.7" cy="196.7" r=".4" fill="none" stroke="#f00" stroke-width=".2"/>
<circle cx="106.7" cy="196.7" r=".4" fill="#f00"/>
<path d="M106.7 79.3v43.1M105.2 122.8h1.1M107.1 122.8h1.6" fill="none" stroke="#000" stroke-width=".2"/>
<circle cx="106.7" cy="122.8" r=".4" fill="none" stroke="#f00" stroke-width=".2"/>
<circle cx="106.7" cy="122.8" r=".4" fill="#f00"/>
<circle cx="106.7" cy="78.9" r=".4" fill="none" stroke="#f00" stroke-width=".2"/>
<circle cx="106.7" cy="78.9" r=".4" fill="#f00"/>
<path d="M105.2 78.9h1.1M106.7 78.1v.4M107.1 78.9h1.6M180 128.3h13.3v6.2h-13.3zM9.3 157h56.3v20.2h-56.3zM9.3 167.1h56.3" fill="none" stroke="#000" stroke-width=".2"/>
<path d="M9.8 171.3h25M9.8 161.2h49.9" fill="none" stroke="#000" stroke-width=".26"/>
<g fill="none" stroke="#000" stroke-width=".2">
<path d="M283 336.1l-4.7 9.3-1.2-3.3M283 336.1l-5.9 6M283 336.1l-9.3 4.8 3.4 1.2"/>
<circle cx="279.2" cy="340" r="5.5"/>
</g>
<path d="M277.1 342.1l5.9-6-4.7 9.3z" fill="#000"/>
<text font-size="9.5" fill="#fff" x="243.9" y="395.5">SUMMIT</text>
<g font-size="8">
<text x="7" y="366.8">C</text>
<text x="56.8" y="366.8">G</text>
<text x="24.5" y="372.8">S</text>
<text x="40" y="372.8">S</text>
</g>
<g font-size="6.5">
<text x="10.5" y="366.4">OTTAGE &amp; ENGINEERIN</text>
<text x="27.5" y="371.6">URVEY</text>
</g>
<g font-size="5.6">
<text x="145.4" y="171.2">PROPOSED</text>
<text x="145" y="177.8">RESIDENCE</text>
<text x="282.8" y="334" transform="rotate(45 282.8 334)">N</text>
</g>
<g font-size="4.9">
<text x="193" y="239.4">SURVEY</text>
<text x="193.4" y="244.8">STRATA</text>
<text x="134.3" y="251" transform="rotate(43 134.3 251)">CP3</text>
<text x="195.8" y="250.2">LOT 1</text>
</g>
<g font-size="4.2">
<text x="150.3" y="110.5" transform="rotate(46 150.3 110.5)">23.15</text>
<text x="127.3" y="132.3" transform="rotate(90 127.3 132.3)">28.956</text>
<text x="213.9" y="169.6" transform="rotate(46 213.9 169.6)">(38.5)</text>
<text x="118.9" y="194.6" transform="rotate(90 118.9 194.6)">(33.773)</text>
<text x="178.4" y="197.8" transform="rotate(-47 178.4 197.8)">16.8</text>
<text x="228.4" y="192.8" transform="rotate(46 228.4 192.8)">15.35</text>
<text x="121.5" y="226.2" transform="rotate(90 121.5 226.2)">4.817</text>
<text x="132.2" y="228.1">4.444</text>
<text x="148.2" y="241.6" transform="rotate(93 148.2 241.6)">9.15</text>
<text x="131.8" y="261.8" transform="rotate(76 131.8 261.8)">8</text>
<text x="129.4" y="280.1" transform="rotate(76 129.4 280.1)">(18)</text>
<text x="143.3" y="276.8" transform="rotate(121 143.3 276.8)">4</text>
<text x="205.4" y="283" transform="rotate(-46 205.4 283)">32.2</text>
<text x="142" y="306.8" transform="rotate(76 142 306.8)">10</text>
</g>
<g font-size="3.6">
<text x="7" y="391">MORRIS</text>
<text x="7" y="403.6">SSL 2 (#5A) COLO COURT</text>
<text x="7" y="407.8">GREENWOOD</text>
<text x="102.3" y="406.3">SPECIAL</text>
<text x="137.6" y="407.6">157258</text>
</g>
<g font-size="3.5">
<text x="12.7" y="33.7" transform="rotate(-90 12.7 33.7)">LEGEND</text>
<text x="9.8" y="160.8">CONCRETOR / BRICKLAYER NOTE:</text>
<text x="146.3" y="167.4" transform="rotate(-72 146.3 167.4)">DIAGONAL 15.486m</text>
<text x="9.8" y="170.9">ENGINEER NOTE:</text>
<text x="146.9" y="181.7">F.F.L. 10.236 (0c)</text>
<text x="239.8" y="354">Scale 1:200</text>
<text x="167" y="406.2">SETOUT PLAN</text>
</g>
<g font-size="3">
<text x="241.1" y="9.6">DO NOT SCALE FROM THIS DRAWING</text>
<text x="241.1" y="13.1">All Sub-contractors to check dimensions</text>
<text x="241.1" y="16.7">&amp; notes prior to initiating works. Any</text>
<text x="241.1" y="20.2">discrepancies to be notified to the Site</text>
<text x="241.1" y="23.8">Supervisor without delay.</text>
<text x="241.1" y="27.3">ALL DIMENSIONS TO BRICKWORK.</text>
</g>
<g font-size="2.9" fill="#fff">
<text x="248.1" y="400.6">H O M E S</text>
<text x="264.9" y="400.6">G R O U P</text>
<text x="7" y="412.3">BUILT AROUND PEOPLE</text>
</g>
<g font-size="2.8">
<text x="136.5" y="70.5" transform="rotate(46 136.5 70.5)">SETOUT</text>
<text x="139.8" y="69.6" transform="rotate(46 139.8 69.6)">2,259</text>
<text x="151.9" y="86.6" transform="rotate(46 151.9 86.6)">SETOUT</text>
<text x="155.2" y="85.7" transform="rotate(46 155.2 85.7)">6,648</text>
<text x="129.3" y="92.3" transform="rotate(68 129.3 92.3)">43°39'52&quot;</text>
<text x="106.3" y="103.7" transform="rotate(-90 106.3 103.7)">8,766</text>
<text x="109.4" y="105.5" transform="rotate(-90 109.4 105.5)">SETOUT</text>
<text x="168.6" y="104.2" transform="rotate(46 168.6 104.2)">SETOUT</text>
<text x="172.2" y="103.5" transform="rotate(46 172.2 103.5)">3,211</text>
<text x="177.2" y="113.2" transform="rotate(46 177.2 113.2)">SETOUT</text>
<text x="180.7" y="112.4" transform="rotate(46 180.7 112.4)">1,713</text>
<text x="196.5" y="133.4" transform="rotate(46 196.5 133.4)">SETOUT</text>
<text x="199.8" y="132.4" transform="rotate(46 199.8 132.4)">9,319</text>
<text x="106.3" y="163.2" transform="rotate(-90 106.3 163.2)">14,790</text>
<text x="109.4" y="162.2" transform="rotate(-90 109.4 162.2)">UNIT</text>
<text x="184.9" y="164.8">92°57'0&quot;</text>
<text x="209.5" y="191.3" transform="rotate(-47 209.5 191.3)">6,205</text>
<text x="210.4" y="194.9" transform="rotate(-47 210.4 194.9)">SETOUT</text>
<text x="140.5" y="208.2" transform="rotate(67 140.5 208.2)">133°23'8&quot;</text>
<text x="193.4" y="208.3" transform="rotate(-47 193.4 208.3)">3,162</text>
<text x="106.3" y="213.1" transform="rotate(-90 106.3 213.1)">5,400</text>
<text x="109.4" y="214.5" transform="rotate(-90 109.4 214.5)">SETOUT</text>
<text x="188.5" y="213.4" transform="rotate(-47 188.5 213.4)">3</text>
<text x="194.2" y="211.9" transform="rotate(-47 194.2 211.9)">SETOUT</text>
<text x="128.9" y="219.6" transform="rotate(-45 128.9 219.6)">90°0'0&quot;</text>
<text x="185.5" y="221.1" transform="rotate(-47 185.5 221.1)">SETOUT</text>
<text x="244.7" y="219.2">92°52'0&quot;</text>
<text x="157.7" y="224.1" transform="rotate(23 157.7 224.1)">139°14'8&quot;</text>
<text x="129.4" y="228.4" transform="rotate(45 129.4 228.4)">90°0'0&quot;</text>
<text x="173.1" y="229.8" transform="rotate(-47 173.1 229.8)">7,430</text>
<text x="174" y="233.3" transform="rotate(-47 174 233.3)">SETOUT</text>
<text x="126.3" y="243.1">S'OUT</text>
<text x="127.1" y="240.1">1,560</text>
<text x="136.7" y="243.1">SETOUT</text>
<text x="138.2" y="240.1">2,884</text>
<text x="130.2" y="246.9" transform="rotate(-7 130.2 246.9)">165°45'17&quot;</text>
<text x="151.3" y="272" transform="rotate(17 151.3 272)">208°19'4&quot;</text>
<text x="147.4" y="291.7" transform="rotate(8 147.4 291.7)">134°48'57&quot;</text>
<text x="151.6" y="318.1" transform="rotate(105 151.6 318.1)">57°42'51&quot;</text>
<text x="239.1" y="359.5">0</text>
<text x="244.1" y="359.5">1</text>
<text x="249.1" y="359.5">2</text>
<text x="254.1" y="359.5">3</text>
<text x="259.1" y="359.5">4</text>
<text x="264.1" y="359.5">5</text>
<text x="269.1" y="359.5">6</text>
<text x="274.1" y="359.5">7</text>
<text x="279.1" y="359.5">8</text>
<text x="284.1" y="359.5">9</text>
<text x="288.5" y="359.5">10</text>
<text x="23.5" y="375.3">Licensed Surveyors</text>
<text x="58.5" y="375.3">©</text>
<text x="137.6" y="399.1">PROJECTS</text>
</g>
<g font-size="2.6">
<text x="7" y="387.1">PROPOSED RESIDENCE FOR:</text>
<text x="7" y="399.5">ADDRESS:</text>
</g>
<text font-size="2.6" fill="#fff" x="207.8" y="412.4">Copyright © 2019</text>
<text font-size="2.5" x="277.6" y="398.5">200</text>
<g font-size="2.3">
<text x="48.1" y="10.9">NOTE:</text>
<text x="7.9" y="47.9">DISCLAIMER:</text>
<text x="7.9" y="64.4">DISCLAIMER:</text>
<text x="7.9" y="80.9">DISCLAIMER:</text>
<text x="7.9" y="95.1">NOTE:</text>
<text x="7.9" y="113.8">DISCLAIMER:</text>
<text x="133.3" y="109.4" transform="rotate(-90 133.3 109.4)">7.132</text>
<text x="159.5" y="109.6" transform="rotate(-90 159.5 109.6)">2.323</text>
<text x="126.9" y="122.2">1.560</text>
<text x="143.5" y="122.2">4.590</text>
<text x="170.1" y="122.2">2.217</text>
<text x="180.5" y="130.9">PILES TO</text>
<text x="7.9" y="132.6">WARNING:</text>
<text x="180.5" y="133.5">ENG.DETAILS</text>
<text x="175.9" y="161" transform="rotate(-90 175.9 161)">11.250</text>
<text x="133.3" y="164" transform="rotate(-90 133.3 164)">14.790</text>
<text x="178.7" y="184.7">2.172</text>
<text x="175.9" y="191.9" transform="rotate(-90 175.9 191.9)">2.298</text>
<text x="126.9" y="198.8">1.560</text>
<text x="153.3" y="198.8">7.988</text>
<text x="133.3" y="210.6" transform="rotate(-90 133.3 210.6)">5.400</text>
<text x="9" y="300.8" transform="rotate(90 9 300.8)">WITNESS:</text>
<text x="20.2" y="300.8" transform="rotate(90 20.2 300.8)">CLIENT(S):</text>
<text x="25.8" y="300.8" transform="rotate(90 25.8 300.8)">BUILDER:</text>
<text x="9" y="348.8" transform="rotate(90 9 348.8)">/</text>
<text x="9" y="352.9" transform="rotate(90 9 352.9)">/</text>
<text x="14.7" y="348.8" transform="rotate(90 14.7 348.8)">/</text>
<text x="14.7" y="352.9" transform="rotate(90 14.7 352.9)">/</text>
<text x="20.2" y="348.8" transform="rotate(90 20.2 348.8)">/</text>
<text x="20.2" y="352.9" transform="rotate(90 20.2 352.9)">/</text>
<text x="25.8" y="348.8" transform="rotate(90 25.8 348.8)">/</text>
<text x="25.8" y="352.9" transform="rotate(90 25.8 352.9)">/</text>
<text x="62.5" y="363.2">AREA:</text>
<text x="75.3" y="363.2">259m²</text>
<text x="110.5" y="363.2">ROAD DESCR.: BITUMEN</text>
<text x="152.5" y="363.2">GAS:</text>
<text x="165.7" y="363.2">YES</text>
<text x="178" y="363.2">SSA/OLD AREAS: OLD A.</text>
<text x="203.5" y="363.2">UNLODGED SS PLAN:</text>
<text x="62.5" y="367.2">SHIRE:</text>
<text x="62.5" y="371.2">D.PLAN:</text>
<text x="75.3" y="367.2">JOONDALUP</text>
<text x="75.3" y="371.2">76513</text>
<text x="110.5" y="367.2">KERBING:</text>
<text x="110.5" y="371.2">FOOTPATH:</text>
<text x="125.3" y="367.2">MOUNT</text>
<text x="125.3" y="371.2">NIL</text>
<text x="152.5" y="367.2">WATER:</text>
<text x="152.5" y="371.2">ELECTRICITY: U/G</text>
<text x="165.7" y="367.2">YES</text>
<text x="178" y="367.2">C/JOB#: 454221</text>
<text x="178" y="371.2">DATE:</text>
<text x="187.1" y="371.2">04 JUNE 19</text>
<text x="203.5" y="367.2">ORIGINAL LOT:</text>
<text x="203.5" y="371.2">LOT MISCLOSE: CP 0.001m</text>
<text x="62.5" y="375.2">C/T VOLUMN: 2952</text>
<text x="110.5" y="375.2">SOIL:</text>
<text x="125.3" y="375.2">RTS</text>
<text x="152.5" y="375.2">PH/COMMS:</text>
<text x="165.7" y="375.2">YES</text>
<text x="178" y="375.2">SCALE:</text>
<text x="186.6" y="375.2">1:200</text>
<text x="203.5" y="375.2">SSL 1 MISCLOSE:0.000m</text>
<text x="62.5" y="379.2">FOLIO:</text>
<text x="62.5" y="383.2">MSD REF:</text>
<text x="75.3" y="379.2">109</text>
<text x="75.3" y="383.2">281-17/77</text>
<text x="110.5" y="379.2">DRAINAGE:</text>
<text x="110.5" y="383.2">VEGETATION:</text>
<text x="125.3" y="379.2">GOOD</text>
<text x="125.3" y="383.2">RTS</text>
<text x="152.5" y="379.2">SEWER:</text>
<text x="152.5" y="383.2">COASTAL:</text>
<text x="165.7" y="379.2">YES</text>
<text x="165.7" y="383.2">NO</text>
<text x="178" y="379.2">DRAWN: B. SALIBA</text>
<text x="203.5" y="379.2">SSL 2 MISCLOSE:0.000m</text>
</g>
<g font-size="2.2">
<text x="102.3" y="386.7">DRAWN:</text>
<text x="118.5" y="386.7">DM</text>
<text x="137.6" y="386.7">SCALE:</text>
<text x="148.6" y="386.7">1:200</text>
<text x="102.3" y="394.6">CHECKED:</text>
<text x="102.3" y="390.7">DESIGNED:</text>
<text x="118.5" y="390.7">ALI</text>
<text x="118.5" y="394.6">JUS</text>
<text x="137.6" y="390.7">SHEET:</text>
<text x="137.6" y="394.6">SIZE:</text>
<text x="148.6" y="390.7">3 OF 14</text>
<text x="148.6" y="394.5">A3</text>
<text x="102.3" y="398.6">DATE:</text>
<text x="118.5" y="398.6">29/07/19</text>
<text x="102.3" y="402.2">MODEL:</text>
<text x="137.6" y="403.4">JOB N°</text>
</g>
<g font-size="2.1">
<text x="29.3" y="12.3">SEC Dome</text>
<text x="29.3" y="16">Power Pole</text>
<text x="48.1" y="13.4">All sewer details plotted from</text>
<text x="48.1" y="15.9">information supplied by Water</text>
<text x="29.3" y="19.8">Phone Pits</text>
<text x="29.3" y="23.5">Water Conn.</text>
<text x="48.1" y="18.3">Corporation.</text>
<text x="16.3" y="27.3">[ TP 10.00 ]</text>
<text x="29.3" y="27.3">Top Pillar/Post</text>
<text x="16.1" y="31">[ TW 10.00 ]</text>
<text x="16.3" y="34.8">[ TR 10.00 ]</text>
<text x="29.3" y="34.8">Top Retaining</text>
<text x="29.3" y="31">Top Wall</text>
<text x="16.4" y="38.5">[ TF 10.00 ]</text>
<text x="29.3" y="38.5">Top Fence</text>
<text x="7.9" y="135.1">Check developer/strata company regarding possible</text>
<text x="7.9" y="137.6">future/existing internal service run ins, positions &amp;</text>
<text x="7.9" y="140.1">details. Check for possible private sewer lines &amp;</text>
<text x="7.9" y="142.5">position &amp; details of connection to strata lot. Beware</text>
<text x="7.9" y="145">possible building restrictions on strata lot by</text>
<text x="7.9" y="147.5">management statement or by-laws. If strata</text>
<text x="7.9" y="149.9">boundaries not defined on plan only parent lot may</text>
<text x="7.9" y="152.4">be re-pegged and line pegs placed.</text>
<text x="9.8" y="163.6">- B'WALL ON COMMON LOT B'DRY HAS BEEN CALCULATED TO</text>
<text x="11.1" y="166.1">BE SET INSIDE THE B'DRY BY 60mm.</text>
<text x="9.8" y="173.7">- PILING TO ENGINEER DETAILS AS INDICATED BY:</text>
<text x="9.8" y="176.2">- CONFIRM EXTENT OF PILING.</text>
</g>
<g font-size="2">
<text x="7.9" y="50.3">Lot boundaries drawn on survey are based on landgate</text>
<text x="7.9" y="52.6">plan only. Survey does not include title search and as</text>
<text x="7.9" y="54.9">such may not show easements or other interests not</text>
<text x="7.9" y="57.2">shown on plan. Title should be checked to verify all lot</text>
<text x="7.9" y="59.5">details and for any easements or other interests which</text>
<text x="7.9" y="61.8">may affect building on the property.</text>
<text x="7.9" y="66.8">Cottage &amp; Engineering surveys accept no responsibility</text>
<text x="7.9" y="69.1">for any physical on site changes to the parcel or portion</text>
<text x="7.9" y="71.4">of the parcel of land shown on this survey inc. any</text>
<text x="7.9" y="73.7">adjoining neighbours levels and features that have</text>
<text x="7.9" y="76">occurred after the date on this survey. All Sewer details</text>
<text x="7.9" y="78.3">plotted from inform. supplied by Water Corp.</text>
<text x="7.9" y="83.3">Survey shows visible features only &amp; will not show</text>
<text x="7.9" y="85.6">locations of underground pipes or conduits for internal or</text>
<text x="7.9" y="87.9">mains services. Verification of the location of all internal</text>
<text x="7.9" y="90.2">&amp; mains services should be confirmed prior to</text>
<text x="7.9" y="92.5">finalisation of any design work.</text>
<text x="7.9" y="97.4">Earthworks/set-out dimensions may vary on site at</text>
<text x="7.9" y="99.7">builders discretion. Sewer/drainage may vary from</text>
<text x="7.9" y="102">schematic presentation/check min. clearances.</text>
<text x="7.9" y="104.3">Retaining not included in contract - remains owners</text>
<text x="7.9" y="106.6">responsibility. This survey does not guarantee the</text>
<text x="7.9" y="109">location of boundary pegs or fences. Check title for</text>
<text x="7.9" y="111.3">easements/covenants etc.</text>
<text x="7.9" y="116.2">Survey does not include verification of cadastral</text>
<text x="7.9" y="118.5">b'daries. All features &amp; levels shown are based on</text>
<text x="7.9" y="120.8">orientation to existing pegs &amp; fences only which may not</text>
<text x="7.9" y="123.1">be on correct cadastral alignment. Any designs based or</text>
<text x="7.9" y="125.4">dependent on the location of existing features should</text>
<text x="7.9" y="127.7">have those features' location verified in relation to the</text>
<text x="7.9" y="130">true b'dary.</text>
<text x="15" y="377.5">87-89 Guthrie Street, Osborne Park, Western Australia.</text>
<text x="12" y="382.5">Email : perth@cottage.com.au Website: www.cottage.com.au</text>
<text x="15" y="380">Telephone: (08) 9446 7361 Facsimile: (08) 9445 2998.</text>
</g>
<g font-size="2" fill="#f00">
<text x="240.4" y="406.5">B U I L D</text>
<text x="274" y="406.5">D E V E L O P</text>
</g>
<text font-size="2" fill="#fff" x="251.5" y="406.5">| R E N O V A T E |</text>
<g font-size="1.7">
<text x="18.4" y="19.6">T</text>
<text x="20.1" y="23.4">W</text>
<text x="22.3" y="19.6">C</text>
<text x="141.4" y="281.2" transform="rotate(8 141.4 281.2)">134°48'57&quot;</text>
<text x="138.4" y="283.5" transform="rotate(121 138.4 283.5)">1.41</text>
<text x="146.6" y="304.4" transform="rotate(76 146.6 304.4)">10.362</text>
<text x="154.4" y="321.3" transform="rotate(105 154.4 321.3)">57°42'51&quot;</text>
<text x="149.1" y="333.6" transform="rotate(-46 149.1 333.6)">1.183</text>
</g>
<g font-size="1.6">
<text x="168.7" y="385.9">Issue Name</text>
<text x="171.2" y="388.4">V001</text>
<text x="182.1" y="385.9">Drawn</text>
<text x="182.6" y="388.4">DMA</text>
<text x="192.4" y="388.4">25/09/19</text>
<text x="193.8" y="385.9">Date</text>
<text x="204.2" y="385.9">Issue Name</text>
<text x="217.6" y="385.9">Drawn</text>
<text x="229.4" y="385.9">Date</text>
<text x="171.2" y="390.6">V002</text>
<text x="171.2" y="392.9">V004</text>
<text x="171.7" y="395.2">JEL</text>
<text x="182.6" y="392.9">DMA</text>
<text x="182.6" y="395.2">DMA</text>
<text x="182.9" y="390.6">WW</text>
<text x="191.5" y="390.6">11.10.2019</text>
<text x="192.4" y="392.9">14/01/20</text>
<text x="192.4" y="395.2">23/01/20</text>
</g>
<text font-size="1.1" x="173.8" y="165.6">PD</text>
</svg>
